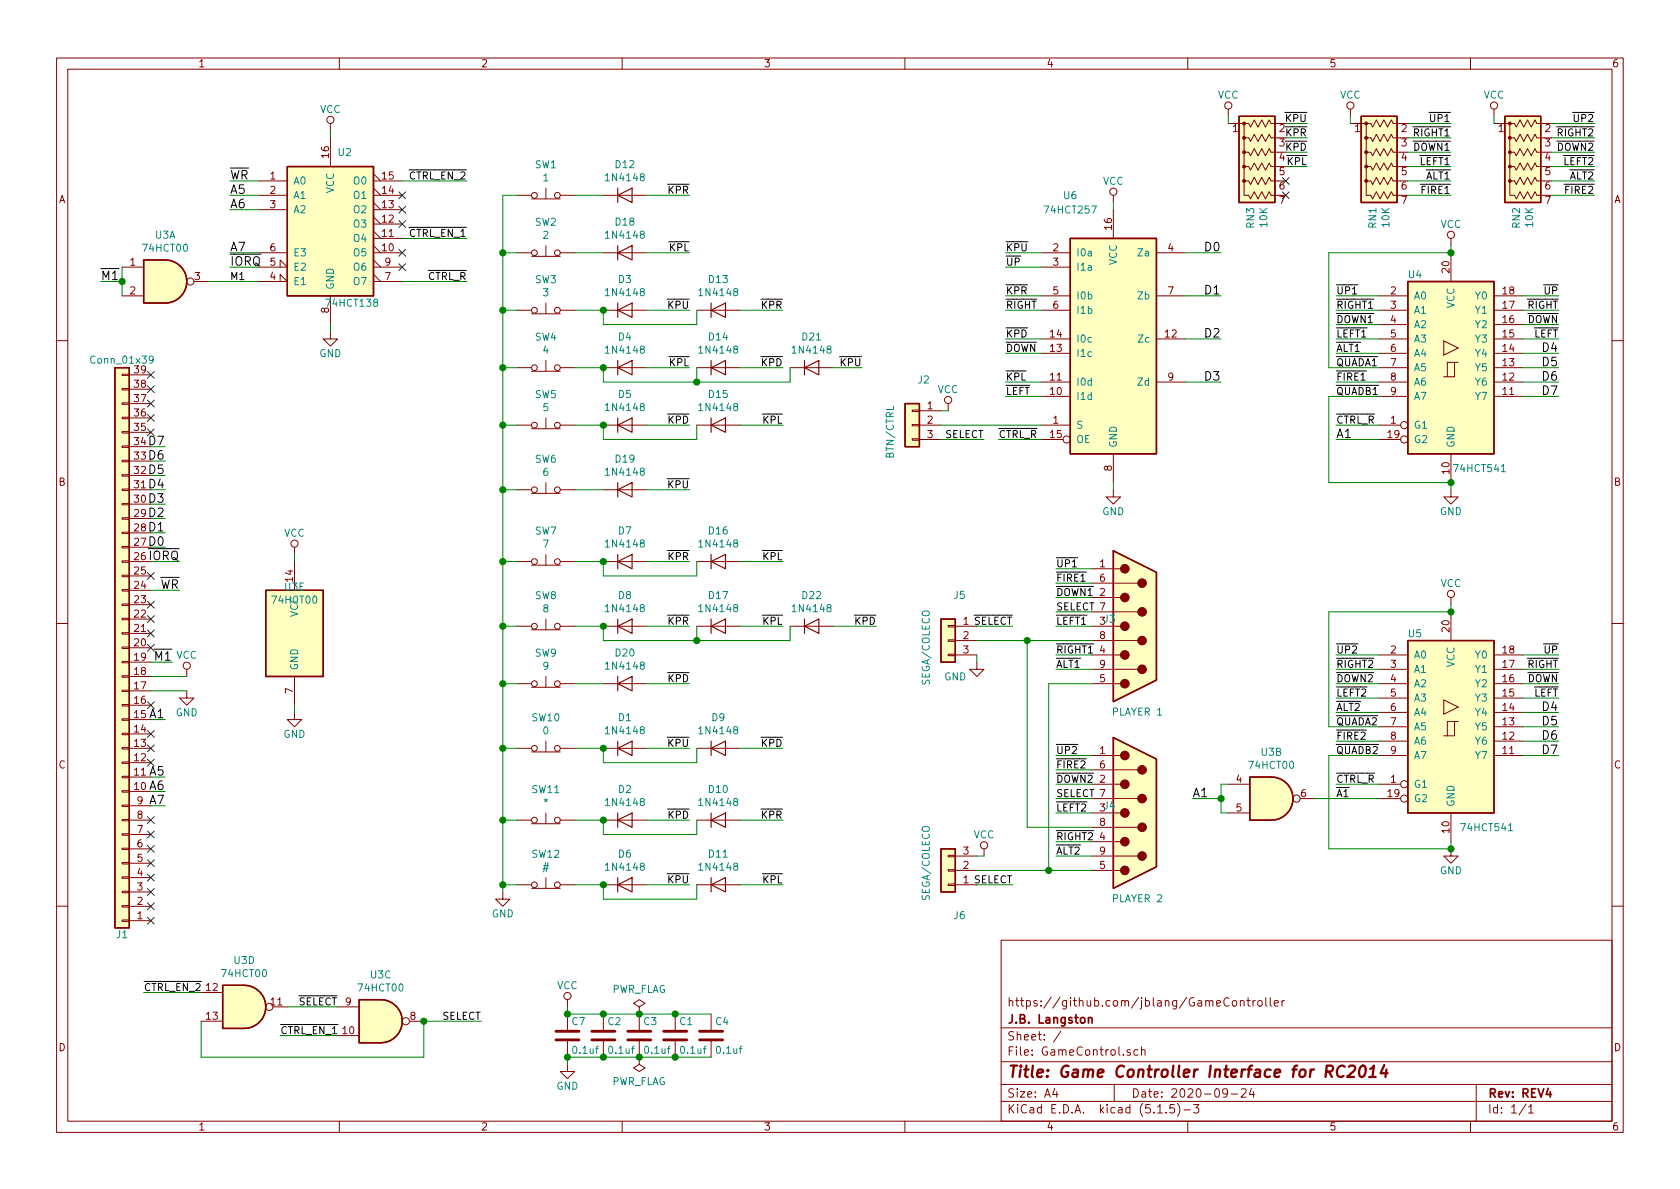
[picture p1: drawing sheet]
<svg xmlns="http://www.w3.org/2000/svg" width="297mm" height="210mm" viewBox="0 0 297 210" stroke-linecap="round" stroke-linejoin="round" font-family="sans-serif">
<g fill="none" stroke="#840000" stroke-width=".18">
<path d="M10 10.3h277v189.9h-277zM12 12.2h273v186.1h-273zM60 10.3v1.9M110 10.3v1.9M160 10.3v1.9M210 10.3v1.9M217.2 19.3v1.3M238.8 19.3v1.3M260 10.3v1.9M264.2 19.3v1.3M45.7 34.5h5.1M45.7 32h5.1"/>
<path d="M45.7 37.1h5.1M58.4 21.8v1.3M58.4 24.4v5.1M66 34.5h5.1M66 32h5.1M66 39.6h5.1M66 38.3l1.3 1.3M66 37.1h5.1M66 35.8l1.3 1.3M66 33.3l1.3 1.2M66 30.7l1.3 1.3M91.4 34.5h2.6"/>
<path d="M94 35.2h5.1M96.5 33.3v1.9M99.1 34.5h2.5M106.7 34.5h7.6M196.8 34.5v1.3M196.8 37.1v5.1M217.2 21.8h2.5M226.1 21.8h-1.4l-.3-.6-.7 1.3-.6-1.3-.7 1.3-.6-1.3-.7 1.3-.3-.7h-.8v2.6M226.1 24.4h-1.4l-.3-.7-.7 1.3-.6-1.3-.7 1.3-.6-1.3-.7 1.3-.3-.6h-.8v2.5M226.1 26.9h-1.4l-.3-.6-.7 1.3-.6-1.3-.7 1.3-.6-1.3-.7 1.3-.3-.7h-.8v2.6M226.1 29.5h-1.4l-.3-.7-.7 1.3-.6-1.3-.7 1.3-.6-1.3-.7 1.3-.3-.6h-.8v2.5M226.1 32h-1.4l-.3-.6-.7 1.2-.6-1.2-.7 1.2-.6-1.2-.7 1.2-.3-.6h-.8v2.5h.8l.3 .7 .7-1.3 .6 1.3 .7-1.3 .6 1.3 .7-1.3 .3 .6h1.4"/>
<path d="M238.8 21.8h2.5M247.6 21.8h-1.3l-.3-.6-.7 1.3-.6-1.3-.7 1.3-.6-1.3-.7 1.3-.3-.7h-.8v2.6M247.6 24.4h-1.3l-.3-.7-.7 1.3-.6-1.3-.7 1.3-.6-1.3-.7 1.3-.3-.6h-.8v2.5M247.6 26.9h-1.3l-.3-.6-.7 1.3-.6-1.3-.7 1.3-.6-1.3-.7 1.3-.3-.7h-.8v2.6M247.6 29.5h-1.3l-.3-.7-.7 1.3-.6-1.3-.7 1.3-.6-1.3-.7 1.3-.3-.6h-.8v2.5M247.6 32h-1.3l-.3-.6-.7 1.2-.6-1.2-.7 1.2-.6-1.2-.7 1.2-.3-.6h-.8v2.5h.8l.3 .7 .7-1.3 .6 1.3 .7-1.3 .6 1.3 .7-1.3 .3 .6h1.3M264.2 21.8h2.5M273 21.8h-1.3l-.3-.6-.7 1.3-.6-1.3-.7 1.3-.6-1.3-.7 1.3-.3-.7h-.8v2.6M273 24.4h-1.3l-.3-.7-.7 1.3-.6-1.3-.7 1.3-.6-1.3-.7 1.3-.3-.6h-.8v2.5M273 26.9h-1.3l-.3-.6-.7 1.3-.6-1.3-.7 1.3-.6-1.3-.7 1.3-.3-.7h-.8v2.6M273 29.5h-1.3l-.3-.7-.7 1.3-.6-1.3-.7 1.3-.6-1.3-.7 1.3-.3-.6h-.8v2.5M273 32h-1.3l-.3-.6-.7 1.2-.6-1.2-.7 1.2-.6-1.2-.7 1.2-.3-.6h-.8v2.5h.8l.3 .7 .7-1.3 .6 1.3 .7-1.3 .6 1.3 .7-1.3 .3 .6h1.3"/>
<path d="M21.6 47.2h3.8M21.6 52.3h3.8M34.3 49.8h2.5M45.7 49.8h5.1l-1.3-1.3v1.3M45.7 47.2h5.1l-1.3-1.2v1.2M45.7 44.7h5.1M58.4 58.7v1.2h1.3l-1.3 1.3-1.3-1.3h1.3M58.4 52.3v5.1M66 44.7h5.1M66 47.2h5.1M66 49.8h5.1M66 43.4l1.3 1.3"/>
<path d="M66 42.2h5.1M66 40.9l1.3 1.3M66 48.5l1.3 1.3M66 46l1.3 1.2M91.4 54.9h2.6M91.4 44.7h2.6M94 55.5h5.1M94 45.3h5.1M96.5 43.4v1.9M96.5 53.6v1.9M99.1 54.9h2.5M99.1 44.7h2.5"/>
<path d="M106.7 54.9h7.6M106.7 44.7h7.6M123.2 54.9h7.6M184.1 54.9h5.1M184.1 44.7h5.1M184.1 59.9h5.1M184.1 47.2h5.1M184.1 52.3h5.1M204.5 44.7h5M204.5 59.9h5M204.5 52.3h5M243.8 54.9h5.1"/>
<path d="M243.8 59.9h5.1M243.8 52.3h5.1M243.8 57.4h5.1M256.5 42.2v1.2M256.5 44.7v5.1M264.2 54.9h5M264.2 59.9h5M264.2 52.3h5M264.2 57.4h5M10 60.2h2M21.6 78.9h1.3v.2h-1.3zM21.6 76.3h1.3v.3h-1.3z"/>
<path d="M21.6 73.8h1.3v.2h-1.3zM21.6 71.2h1.3v.3h-1.3zM21.6 68.7h1.3v.3h-1.3zM21.6 66.2h1.3v.2h-1.3zM22.9 79h3.8M22.9 76.4h3.8M22.9 73.9h3.8M22.9 71.4h3.8M22.9 68.8h3.8M22.9 66.3h3.8M91.4 75.2h2.6M91.4 65h2.6"/>
<path d="M94 65.7h5.1M94 75.8h5.1M96.5 63.7v2M96.5 73.9v1.9M99.1 75.2h2.5M99.1 65h2.5M106.7 75.2h7.6M106.7 65h7.6M123.2 75.2h7.6M123.2 65h7.6M139.7 65h7.6M161.3 77.6h1.3v.2h-1.3z"/>
<path d="M161.3 72.5h1.3v.3h-1.3zM161.3 75.1h1.3v.2h-1.3zM162.6 72.6h3.8M162.6 75.2h3.8M162.6 77.7h3.8M167.6 71.4v1.2M184.1 75.2h5.1M184.1 77.7h3.9M184.1 70.1h5.1M184.1 67.6h5.1M184.1 62.5h5.1M204.5 67.6h5"/>
<path d="M243.8 75.2h3.8M243.8 77.7h3.8M243.8 65h5.1M243.8 70.1h5.1M243.8 67.6h5.1M243.8 62.5h5.1M255.3 60.3l2.5 1.2-2.5 1.3zM257.2 64.1h-1.3v2.5M257.8 64.1h-.6v2.5h-1.9M264.2 65h5M264.2 70.1h5M264.2 67.6h5"/>
<path d="M264.2 62.5h5M285 60.2h2M21.6 86.5h1.3v.2h-1.3zM21.6 83.9h1.3v.3h-1.3zM21.6 81.4h1.3v.3h-1.3zM21.6 99.2h1.3v.2h-1.3zM21.6 96.6h1.3v.3h-1.3zM21.6 94.1h1.3v.3h-1.3zM21.6 91.6h1.3v.2h-1.3zM21.6 89h1.3v.3h-1.3zM22.9 86.6h3.8M22.9 99.3h3.8"/>
<path d="M22.9 96.8h3.8M22.9 94.2h3.8M22.9 91.7h3.8M22.9 89.1h3.8M22.9 84.1h3.8M22.9 81.5h3.8M52.1 96.8v1.2M52.1 99.3v5.1M91.4 86.6h2.6M91.4 99.3h2.6M94 87.2h5.1M94 99.9h5.1"/>
<path d="M96.5 85.3v1.9M96.5 98v1.9M99.1 86.6h2.5M99.1 99.3h2.5M106.7 86.6h7.6M106.7 99.3h7.6M123.2 99.3h7.6M196.8 86.6v1.3h1.3l-1.3 1.2-1.2-1.2h1.2M196.8 80.3v5M256.5 86.6v1.3h1.3l-1.3 1.2-1.2-1.2h1.2M256.5 80.3v5M10 110.3h2"/>
<path d="M21.6 109.3h1.3v.3h-1.3zM21.6 106.8h1.3v.3h-1.3zM21.6 104.3h1.3v.2h-1.3zM21.6 101.7h1.3v.3h-1.3zM21.6 111.9h1.3v.2h-1.3zM21.6 117h1.3v.2h-1.3zM21.6 119.5h1.3v.3h-1.3zM21.6 114.4h1.3v.3h-1.3zM22.9 119.6h3.8M22.9 117.1h3.8M22.9 114.5h3.8M22.9 112h3.8"/>
<path d="M22.9 109.5h3.8M22.9 106.9h3.8M22.9 104.4h3.8M22.9 101.8h3.8M33 118.4v1.2M52.1 119.6v5.1M91.4 110.7h2.6M94 111.4h5.1M96.5 109.5v1.9M96.5 119.6v1.9M99.1 110.7h2.5M106.7 110.7h7.6"/>
<path d="M123.2 110.7h7.6M139.7 110.7h7.6M167.6 115.7h1.3v.2h-1.3zM167.6 110.6h1.3v.3h-1.3zM167.6 113.2h1.3v.2h-1.3zM168.9 110.7h3.8M168.9 113.3h3.8M168.9 115.8h3.8M172.7 117.1v1.3h-1.3l1.3 1.2 1.3-1.2h-1.3M193 110.7h5.1M193 100.6h5.1M193 103.1h8.2"/>
<path d="M193 105.7h5.1M193 108.2h8.2M193 113.3h8.2M193 115.8h5.1M193 118.4h8.2M243.8 115.8h5.1M243.8 118.4h5.1M256.5 105.7v1.2M256.5 108.2v5.1M264.2 115.8h5M264.2 118.4h5M285 110.3h2"/>
<path d="M21.6 139.8h1.3v.3h-1.3zM21.6 122h1.3v.3h-1.3zM21.6 124.6h1.3v.2h-1.3zM21.6 127.1h1.3v.3h-1.3zM21.6 129.7h1.3v.2h-1.3zM21.6 132.2h1.3v.3h-1.3zM21.6 134.7h1.3v.3h-1.3zM21.6 137.3h1.3v.2h-1.3zM22.9 132.3h3.8M22.9 139.9h3.8M22.9 137.4h3.8M22.9 134.9h3.8"/>
<path d="M22.9 129.8h3.8M22.9 127.2h3.8M22.9 124.7h3.8M22.9 122.2h3.8M33 122.2v1.2h1.3l-1.3 1.3-1.3-1.3h1.3M52.1 126v1.2h1.2l-1.2 1.3-1.3-1.3h1.3M91.4 120.9h2.6M91.4 132.3h2.6M94 121.5h5.1M94 133h5.1M96.5 131.1v1.9M99.1 120.9h2.5"/>
<path d="M99.1 132.3h2.5M106.7 120.9h7.6M106.7 132.3h7.6M123.2 132.3h7.6M193 120.9h5.1M193 138.7h5.1M193 133.6h5.1M193 136.1h8.2M217.2 138.7h3.8M243.8 120.9h5.1M243.8 138.7h3.8M243.8 133.6h5.1"/>
<path d="M243.8 131.1h5.1M243.8 128.5h5.1M243.8 126h5.1M243.8 123.4h5.1M255.3 123.8l2.5 1.2-2.5 1.3zM257.2 127.6h-1.3v2.5M257.8 127.6h-.6v2.5h-1.9M264.2 120.9h5M264.2 133.6h5M264.2 131.1h5M264.2 128.5h5M264.2 126h5"/>
<path d="M264.2 123.4h5M21.6 142.4h1.3v.2h-1.3zM21.6 144.9h1.3v.3h-1.3zM21.6 147.4h1.3v.3h-1.3zM21.6 150h1.3v.2h-1.3zM21.6 152.5h1.3v.3h-1.3zM21.6 155.1h1.3v.2h-1.3zM21.6 157.6h1.3v.3h-1.3zM22.9 145h3.8M22.9 157.7h3.8M22.9 155.2h3.8M22.9 152.6h3.8"/>
<path d="M22.9 150.1h3.8M22.9 147.6h3.8M22.9 142.5h3.8M88.9 157.7v1.3h1.3l-1.3 1.3-1.3-1.3h1.3M91.4 156.5h2.6M91.4 145h2.6M94 157.1h5.1M94 145.7h5.1M96.5 143.8v1.9M96.5 155.2v1.9M99.1 156.5h2.5M99.1 145h2.5"/>
<path d="M106.7 156.5h7.6M106.7 145h7.6M123.2 156.5h7.6M123.2 145h7.6M167.6 151.3h1.3v.2h-1.3zM167.6 156.3h1.3v.3h-1.3zM167.6 153.8h1.3v.2h-1.3zM168.9 156.5h3.8M168.9 153.9h3.8M168.9 151.4h3.8M174 150.1v1.3M193 153.9h5.1"/>
<path d="M193 151.4h8.2M193 141.2h8.2M193 143.8h5.1M193 146.3h8.2M193 148.8h5.1M217.2 143.8h3.8M229.9 141.2h2.5M243.8 141.2h3.8M256.5 150.1v1.3h1.3l-1.3 1.2-1.2-1.2h1.2M256.5 143.8v5M10 160.2h2M21.6 160.1h1.3v.3h-1.3z"/>
<path d="M21.6 162.7h1.3v.2h-1.3zM22.9 162.8h3.8M22.9 160.3h3.8M35.6 175.5h3.8M48.3 178h2.5M59.7 178h3.8M100.3 176.8v1.2M100.3 179.3v2.8M106.7 179.3v2.8M113 178l1-.6-1-.6-1 .6 1 .6v1.3M113 179.3h.1M113 179.3v2.8"/>
<path d="M119.4 179.3v2.8M125.7 179.3v2.8M177 166.3h108v32h-108zM217.3 176.6a.7 .7 0 0 0-.9 .2 .7 .7 0 0 0 .1 .9 .55 .55 0 0 0 .8 .1M218 177.1l.2-.2 .4 .2 .1 .5-.2 .2-.3 .1-.2-.1zM219.3 177.1l.1-.1a.37 .37 0 0 1 .6 .1v.8M219.3 176.9v1M220.4 176.9h.6M220.7 176.4v1.3l.3 .2M221.5 176.9v1M221.9 176.9l-.3 .2-.1 .1M222.5 177.1l.2-.2 .4 .2 .1 .5-.2 .2-.3 .1-.2-.1z"/>
<path d="M223.8 176.4v1.3l.2 .2M224.6 176.4v1.3l.2 .2M225.3 177.4l.7-.1v-.3l-.5-.1-.2 .2 .1 .7h.6M226.7 176.9v1M227.1 176.9l-.3 .1-.1 .2M285 160.2h2M35.6 180.6h3.8M59.7 183.1h3.8M60 198.3v1.9M72.4 180.6h2.5M100.3 188.2v1.3h1.3l-1.3 1.2-1.2-1.2h1.2M100.3 184.1v2.8"/>
<path d="M106.7 184.1v2.8M110 198.3v1.9M113 186.9v1.3l1 .6-1 .7-1-.7 1-.6M113 186.9h.1M113 184.1v2.8M119.4 184.1v2.8M125.7 184.1v2.8M160 198.3v1.9M177 194.8h108M177 191.8h108M177 187.8h108M177 181.8h108"/>
<path d="M186.5 192.5l-.4 1h1M186.8 193v1M187.6 182.3l-1.3 2M197 191.8v3M199.8 185.7l-.3-.1-.2 .2v.2l.5 .2v.3h-.5M201.2 185.7l-.4-.1-.3 .3 .1 .6h.6M201.8 185.7l.3-.1 .3 .1 .1 .9M201.8 185.1v1.5M204.7 196.8h.8M206.2 196.7v.1M207.6 195.3h-.7l-.1 .7 .2-.1 .5 .1 .2 .2-.1 .5-.2 .1-.6-.1M208.2 195.1a1.71 1.71 0 0 1 0 2.3"/>
<path d="M209.3 196.3h1.2M210 198.3v1.9M211 195.3h1l-.5 .6 .4 .1v.7l-.2 .1-.7-.1M217 193.2l-.1 .2a.48 .48 0 0 1-.6-.1v-.6a.48 .48 0 0 1 .6-.1l.1 .1a1.19 1.19 0 0 1-.2 1.2l-.5 .1M217.7 193.5h1.1M219.5 192.7l.2-.2h.3l.3 .2v.3v.2l-.9 .8h.9M221.3 192.5l-.4 1h.9M221.6 193v1M260 198.3v1.9M261 191.8v6.5M269.8 195.2l-1.2 2M270.3 195.8l.4-.5v1.5"/>
<path d="M270.3 196.8h.8"/>
<circle cx="217.2" cy="18.7" r=".63"/>
<circle cx="238.8" cy="18.7" r=".63"/>
<circle cx="264.2" cy="18.7" r=".63"/>
<circle cx="58.4" cy="21.2" r=".63"/>
<circle cx="94.5" cy="34.5" r=".51"/>
<circle cx="98.6" cy="34.5" r=".51"/>
<circle cx="196.8" cy="33.9" r=".63"/>
<circle cx="33.7" cy="49.8" r=".63"/>
<circle cx="94.5" cy="44.7" r=".51"/>
<circle cx="94.5" cy="54.9" r=".51"/>
<circle cx="98.6" cy="54.9" r=".51"/>
<circle cx="98.6" cy="44.7" r=".51"/>
<circle cx="256.5" cy="41.5" r=".63"/>
<circle cx="94.5" cy="75.2" r=".51"/>
<circle cx="94.5" cy="65" r=".51"/>
<circle cx="98.6" cy="75.2" r=".51"/>
<circle cx="98.6" cy="65" r=".51"/>
<circle cx="167.6" cy="70.7" r=".63"/>
<circle cx="188.6" cy="77.7" r=".63"/>
<circle cx="248.3" cy="77.7" r=".63"/>
<circle cx="248.3" cy="75.2" r=".63"/>
<circle cx="52.1" cy="96.1" r=".63"/>
<circle cx="94.5" cy="86.6" r=".51"/>
<circle cx="94.5" cy="99.3" r=".51"/>
<circle cx="98.6" cy="86.6" r=".51"/>
<circle cx="98.6" cy="99.3" r=".51"/>
<circle cx="33" cy="117.7" r=".63"/>
<circle cx="94.5" cy="110.7" r=".51"/>
<circle cx="98.6" cy="110.7" r=".51"/>
<circle cx="256.5" cy="105" r=".63"/>
<circle cx="94.5" cy="120.9" r=".51"/>
<circle cx="94.5" cy="132.3" r=".51"/>
<circle cx="98.6" cy="120.9" r=".51"/>
<circle cx="98.6" cy="132.3" r=".51"/>
<circle cx="248.3" cy="138.7" r=".63"/>
<circle cx="94.5" cy="156.5" r=".51"/>
<circle cx="94.5" cy="145" r=".51"/>
<circle cx="98.6" cy="145" r=".51"/>
<circle cx="98.6" cy="156.5" r=".51"/>
<circle cx="174" cy="149.5" r=".63"/>
<circle cx="229.2" cy="141.2" r=".63"/>
<circle cx="248.3" cy="141.2" r=".63"/>
<circle cx="47.6" cy="178" r=".63"/>
<circle cx="100.3" cy="176.1" r=".63"/>
<circle cx="71.8" cy="180.6" r=".63"/>
</g>
<path d="M192.5 179.9v1M192.5 180.1l.2-.2 .3 .1 .1 .9M273.7 192.5l-.3 1h.9" fill="none" stroke="#840000" stroke-width=".3"/>
<path d="M237.7 188.6a.88 .88 0 0 0-1 0 .88 .88 0 0 0-.3 1 .7 .7 0 0 0 .3 .8 .7 .7 0 0 0 .8-.1M238.5 188.6l.3-.2h.5l.2 .2 .1 .4-.1 .3-1.3 1.1h1.2M240.6 188.6a.44 .44 0 0 1 .5-.2 .44 .44 0 0 1 .3 .4 1.15 1.15 0 0 1-.7 1.6l-.2-.1a1.5 1.5 0 0 1 .1-1.7zM242.1 190.4h1.1M242.3 189l.6-.6-.2 2M244.8 188.3l-.7 1.5h1.2M245.1 189.1l-.1 1.3" fill="none" stroke="#840000" stroke-width=".41"/>
<g fill="none" stroke="#840000" stroke-width=".2">
<path d="M109.2 34.5l2.6-1.2v2.5zM109.2 33.3v2.5M109.2 44.7l2.6-1.3v2.6zM109.2 54.9l2.6-1.3v2.5zM109.2 43.4v2.6M109.2 53.6v2.5M125.7 54.9l2.6-1.3v2.5zM125.7 53.6v2.5M109.2 65l2.6-1.3v2.6zM109.2 75.2l2.6-1.3v2.5zM109.2 63.7v2.6M109.2 73.9v2.5"/>
<path d="M125.7 75.2l2.6-1.3v2.5zM125.7 65l2.6-1.3v2.6zM125.7 63.7v2.6M125.7 73.9v2.5M142.2 65l2.6-1.3v2.6zM142.2 63.7v2.6M109.2 86.6l2.6-1.3v2.6zM109.2 99.3l2.6-1.3v2.6zM109.2 85.3v2.6M109.2 98v2.6M125.7 99.3l2.6-1.3v2.6zM125.7 98v2.6"/>
<path d="M109.2 110.7l2.6-1.2v2.5zM109.2 109.5v2.5M109.2 119.6v2.6M125.7 110.7l2.6-1.2v2.5zM125.7 109.5v2.5M142.2 110.7l2.6-1.2v2.5zM142.2 109.5v2.5M109.2 120.9l2.6-1.3v2.6zM109.2 132.3l2.6-1.2v2.5zM109.2 131.1v2.5M125.7 132.3l2.6-1.2v2.5zM125.7 131.1v2.5"/>
<path d="M109.2 156.5l2.6-1.3v2.5zM109.2 145l2.6-1.2v2.5zM109.2 143.8v2.5M109.2 155.2v2.5M125.7 156.5l2.6-1.3v2.5zM125.7 145l2.6-1.2v2.5zM125.7 143.8v2.5M125.7 155.2v2.5"/>
</g>
<g fill="#ffffc2" stroke="#ffffc2" stroke-width=".18">
<path d="M160 71.4h2.6v7.6h-2.6z"/>
<path d="M266.1 20.6h6.3v15.2h-6.3z"/>
<path d="M240.7 20.6h6.3v15.2h-6.3z"/>
<path d="M189.2 42.2h15.3v38.1h-15.3z"/>
<path d="M219.1 20.6h6.3v15.2h-6.3z"/>
<path d="M43.2 174.2a3.8 3.8 0 0 1 3.8 3.8 3.8 3.8 0 0 1-3.8 3.9z"/>
<path d="M39.4 174.2h3.8v7.7h-3.8z"/>
<path d="M47 104.4h10.1v15.2h-10.1z"/>
<path d="M248.9 49.8h15.3v30.5h-15.3z"/>
<path d="M166.4 150.1h2.5v7.6h-2.5z"/>
<path d="M20.3 65h2.6v99.1h-2.6z"/>
<path d="M196.8 97.4l7.7 3.8v19.1l-7.7 3.8z"/>
<path d="M166.4 109.5h2.5v7.6h-2.5z"/>
<path d="M248.9 113.3h15.3v30.5h-15.3z"/>
<path d="M67.3 176.8a3.8 3.8 0 0 1 3.8 3.8 3.8 3.8 0 0 1-3.8 3.8z"/>
<path d="M63.5 176.8h3.8v7.6h-3.8z"/>
<path d="M29.2 46a3.8 3.8 0 0 1 3.8 3.8 3.8 3.8 0 0 1-3.8 3.8z"/>
<path d="M25.4 46h3.8v7.6h-3.8z"/>
<path d="M224.8 137.4a3.8 3.8 0 0 1 3.8 3.8 3.8 3.8 0 0 1-3.8 3.8z"/>
<path d="M221 137.4h3.8v7.6h-3.8z"/>
<path d="M196.8 130.4l7.7 3.8v19.1l-7.7 3.8z"/>
<path d="M50.8 29.5h15.2v22.8h-15.2z"/>
</g>
<g fill="none" stroke="#840000" stroke-width=".25">
<path d="M50.8 29.5h15.2v22.8h-15.2zM219.1 20.6h6.3v15.2h-6.3zM240.7 20.6h6.3v15.2h-6.3zM266.1 20.6h6.3v15.2h-6.3zM25.4 46h3.8a3.8 3.8 0 0 1 3.8 3.8 3.8 3.8 0 0 1-3.8 3.8h-3.8zM189.2 42.2h15.3v38.1h-15.3zM248.9 49.8h15.3v30.5h-15.3zM20.3 65h2.6v99.1h-2.6zM160 71.4h2.6v7.6h-2.6zM196.8 97.4l7.7 3.8v19.1l-7.7 3.8zM47 104.4h10.1v15.2h-10.1zM166.4 109.5h2.5v7.6h-2.5z"/>
<path d="M248.9 113.3h15.3v30.5h-15.3zM196.8 130.4l7.7 3.8v19.1l-7.7 3.8zM221 137.4h3.8a3.8 3.8 0 0 1 3.8 3.8 3.8 3.8 0 0 1-3.8 3.8h-3.8zM166.4 150.1h2.5v7.6h-2.5zM39.4 174.2h3.8a3.8 3.8 0 0 1 3.8 3.8 3.8 3.8 0 0 1-3.8 3.9h-3.8zM63.5 176.8h3.8a3.8 3.8 0 0 1 3.8 3.8 3.8 3.8 0 0 1-3.8 3.8h-3.8z"/>
</g>
<path d="M98.3 183.9h4.1M98.3 182.4h4.1M104.6 183.9h4.1M104.6 182.4h4.1M111 183.9h4.1M111 182.4h4.1M117.3 183.9h4.1M117.3 182.4h4.1M123.7 183.9h4.1M123.7 182.4h4.1" fill="none" stroke="#840000" stroke-width=".51"/>
<g fill="#840000" stroke="#840000" stroke-width=".18">
<circle cx="267" cy="21.8" r=".25"/>
<circle cx="267" cy="24.4" r=".25"/>
<circle cx="267" cy="26.9" r=".25"/>
<circle cx="267" cy="29.5" r=".25"/>
<circle cx="267" cy="32" r=".25"/>
<circle cx="241.6" cy="21.8" r=".25"/>
<circle cx="241.6" cy="24.4" r=".25"/>
<circle cx="241.6" cy="26.9" r=".25"/>
<circle cx="241.6" cy="29.5" r=".25"/>
<circle cx="241.6" cy="32" r=".25"/>
<circle cx="220" cy="21.8" r=".25"/>
<circle cx="220" cy="24.4" r=".25"/>
<circle cx="220" cy="26.9" r=".25"/>
<circle cx="220" cy="29.5" r=".25"/>
<circle cx="220" cy="32" r=".25"/>
<circle cx="198.9" cy="100.6" r=".76"/>
<circle cx="198.9" cy="105.7" r=".76"/>
<circle cx="198.9" cy="110.7" r=".76"/>
<circle cx="198.9" cy="115.8" r=".76"/>
<circle cx="198.9" cy="120.9" r=".76"/>
<circle cx="201.9" cy="103.1" r=".76"/>
<circle cx="201.9" cy="108.2" r=".76"/>
<circle cx="201.9" cy="113.3" r=".76"/>
<circle cx="201.9" cy="118.4" r=".76"/>
<circle cx="198.9" cy="133.6" r=".76"/>
<circle cx="198.9" cy="138.7" r=".76"/>
<circle cx="198.9" cy="143.8" r=".76"/>
<circle cx="198.9" cy="148.8" r=".76"/>
<circle cx="198.9" cy="153.9" r=".76"/>
<circle cx="201.9" cy="136.1" r=".76"/>
<circle cx="201.9" cy="141.2" r=".76"/>
<circle cx="201.9" cy="146.3" r=".76"/>
<circle cx="201.9" cy="151.4" r=".76"/>
</g>
<path d="M27.1 63.5l-.3 .2h-.2l-.2-.2v-.4l.2-.1h.2l.3 .2a.97 .97 0 0 1-.3 1h-.3" fill="none" stroke="#008484" stroke-width=".18"/>
<g fill="none" stroke="#008400" stroke-width=".18">
<path d="M40.6 34.5h5.1M40.6 32h5.1M40.6 37.1h5.1M58.4 23.1v1.3M71.1 32h11.4M91.4 34.5h-2.5v123.2M101.6 34.5h5.1M114.3 34.5h7.6M196.8 35.8v1.3M217.2 20.6v1.2M227.3 21.8h3.8M227.3 29.5h3.8"/>
<path d="M227.3 26.9h3.8M227.3 24.4h3.8M238.8 20.6v1.2M248.9 21.8h7.6M248.9 29.5h7.6M248.9 26.9h7.6M248.9 24.4h7.6M248.9 34.5h7.6M248.9 32h7.6M264.2 20.6v1.2M274.3 21.8h7.6M274.3 29.5h7.6"/>
<path d="M274.3 26.9h7.6M274.3 24.4h7.6M274.3 34.5h7.6M274.3 32h7.6M17.8 49.8h3.8M21.6 47.2v5.1M36.8 49.8h8.9M40.6 44.7h5.1M40.6 47.2h5.1M58.4 57.4v1.3M71.1 49.8h11.4M71.1 42.2h11.4"/>
<path d="M88.9 44.7h2.5M88.9 54.9h2.5M101.6 54.9h5.1v2.5h16.5v-2.5M101.6 44.7h5.1M114.3 44.7h7.6M114.3 54.9h7.6M130.8 54.9h7.6M177.8 44.7h6.3M177.8 52.3h6.3M177.8 54.9h6.3M177.8 59.9h6.3M177.8 47.2h6.3"/>
<path d="M209.5 44.7h6.4M209.5 52.3h6.4M209.5 59.9h6.4M236.2 57.4h7.6M236.2 52.3h7.6M236.2 54.9h7.6M236.2 59.9h7.6M256.5 43.4v1.3h-21.6v20.3h8.9M269.2 57.4h6.4M269.2 52.3h6.4M269.2 54.9h6.4M269.2 59.9h6.4"/>
<path d="M88.9 65h2.5M88.9 75.2h2.5M101.6 65h5.1v2.6h33v-2.6M101.6 75.2h5.1v2.5h16.5v-2.5M114.3 65h7.6M114.3 75.2h7.6M123.2 65v2.6M130.8 65h7.6M130.8 75.2h7.6M147.3 65h5.1M166.4 75.2h17.7M166.4 77.7h7.6"/>
<path d="M166.4 72.6h1.2M176.5 77.7h7.6M177.8 62.5h6.3M177.8 67.6h6.3M177.8 70.1h6.3M209.5 67.6h6.4M236.2 62.5h7.6M236.2 67.6h7.6M236.2 75.2h7.6M236.2 77.7h7.6M243.8 70.1h-8.9v15.2h21.6v1.3M269.2 62.5h6.4"/>
<path d="M269.2 65h6.4M269.2 67.6h6.4M269.2 70.1h6.4M26.7 99.3h5M52.1 98v1.3M88.9 99.3h2.5M88.9 86.6h2.5M101.6 99.3h5.1v2.5h16.5v-2.5M101.6 86.6h5.1M114.3 99.3h7.6M114.3 86.6h7.6M130.8 99.3h7.6"/>
<path d="M196.8 85.3v1.3M26.7 117.1h3.8M26.7 104.4h5M26.7 119.6h6.3M88.9 110.7h2.5M101.6 110.7h5.1v2.6h33v-2.6M114.3 110.7h7.6M123.2 110.7v2.6M130.8 110.7h7.6M147.3 110.7h7.6M172.7 113.3h20.3M172.7 115.8v1.3"/>
<path d="M172.7 110.7h6.4M181.6 113.3v33h11.4M186.7 108.2h6.3M186.7 115.8h6.3M186.7 118.4h6.3M186.7 110.7h6.3M186.7 100.6h6.3M186.7 103.1h6.3M186.7 105.7h6.3M236.2 115.8h7.6M236.2 118.4h7.6M256.5 106.9v1.3h-21.6v20.3h8.9"/>
<path d="M269.2 115.8h6.4M269.2 118.4h6.4M26.7 122.2h6.3M52.1 124.7v1.3M88.9 132.3h2.5M88.9 120.9h2.5M101.6 132.3h5.1v2.6h16.5v-2.6M101.6 120.9h5.1M114.3 132.3h7.6M114.3 120.9h7.6M130.8 132.3h7.6M186.7 133.6h6.3"/>
<path d="M186.7 138.7h6.3M186.7 136.1h6.3M193 120.9h-7.6v33M217.2 138.7h-1.3v5.1h1.3M236.2 126h7.6M236.2 120.9h7.6M236.2 131.1h7.6M236.2 123.4h7.6M236.2 138.7h7.6M243.8 133.6h-8.9v16.5h21.6v-1.3M269.2 126h6.4M269.2 128.5h6.4"/>
<path d="M269.2 120.9h6.4M269.2 131.1h6.4M269.2 133.6h6.4M269.2 123.4h6.4M88.9 156.5h2.5M88.9 145h2.5M101.6 145h5.1v2.6h16.5v-2.6M101.6 156.5h5.1v2.5h16.5v-2.5M114.3 156.5h7.6M114.3 145h7.6M130.8 156.5h7.6M130.8 145h7.6"/>
<path d="M172.7 156.5h6.4M172.7 153.9h20.3M172.7 151.4h1.3M186.7 141.2h6.3M186.7 151.4h6.3M186.7 143.8h6.3M186.7 148.8h6.3M210.8 141.2h5.1M232.4 141.2h11.4M25.4 175.5h10.2M50.8 178h8.9M100.3 178v1.3h25.4"/>
<path d="M35.6 180.6v6.3h39.3v-6.3h10.2M49.5 183.1h10.2M125.7 186.9h-25.4v1.3"/>
</g>
<path d="M238.9 50.4h1.2M240.4 65.6h1.2M189.4 98.6h1.2M190.9 101.2h1.2" fill="none" stroke="#000" stroke-width=".18"/>
<g fill="#008400" stroke="#008400" stroke-width=".25">
<circle cx="256.5" cy="108.2" r=".51"/>
<circle cx="256.5" cy="150.1" r=".51"/>
<circle cx="256.5" cy="44.7" r=".51"/>
<circle cx="88.9" cy="120.9" r=".51"/>
<circle cx="88.9" cy="132.3" r=".51"/>
<circle cx="113" cy="186.9" r=".51"/>
<circle cx="185.4" cy="153.9" r=".51"/>
<circle cx="181.6" cy="113.3" r=".51"/>
<circle cx="256.5" cy="85.3" r=".51"/>
<circle cx="106.7" cy="110.7" r=".51"/>
<circle cx="100.3" cy="186.9" r=".51"/>
<circle cx="100.3" cy="179.3" r=".51"/>
<circle cx="106.7" cy="179.3" r=".51"/>
<circle cx="106.7" cy="186.9" r=".51"/>
<circle cx="123.2" cy="67.6" r=".51"/>
<circle cx="106.7" cy="75.2" r=".51"/>
<circle cx="106.7" cy="65" r=".51"/>
<circle cx="106.7" cy="54.9" r=".51"/>
<circle cx="88.9" cy="65" r=".51"/>
<circle cx="123.2" cy="113.3" r=".51"/>
<circle cx="119.4" cy="179.3" r=".51"/>
<circle cx="106.7" cy="156.5" r=".51"/>
<circle cx="119.4" cy="186.9" r=".51"/>
<circle cx="88.9" cy="44.7" r=".51"/>
<circle cx="88.9" cy="99.3" r=".51"/>
<circle cx="106.7" cy="145" r=".51"/>
<circle cx="88.9" cy="86.6" r=".51"/>
<circle cx="106.7" cy="99.3" r=".51"/>
<circle cx="88.9" cy="75.2" r=".51"/>
<circle cx="21.6" cy="49.8" r=".51"/>
<circle cx="74.9" cy="180.6" r=".51"/>
<circle cx="113" cy="179.3" r=".51"/>
<circle cx="88.9" cy="54.9" r=".51"/>
<circle cx="215.9" cy="141.2" r=".51"/>
<circle cx="106.7" cy="132.3" r=".51"/>
<circle cx="88.9" cy="110.7" r=".51"/>
<circle cx="88.9" cy="145" r=".51"/>
<circle cx="88.9" cy="156.5" r=".51"/>
</g>
<g fill="none" stroke="#000084" stroke-width=".18">
<path d="M70.5 39l1.2 1.2M70.5 36.5l1.2 1.2M70.5 33.9l1.2 1.2M71.7 39l-1.2 1.2M71.7 36.5l-1.2 1.2M71.7 33.9l-1.2 1.2M226.7 33.9l1.2 1.2M226.7 31.4l1.2 1.2M227.9 33.9l-1.2 1.2M227.9 31.4l-1.2 1.2M70.5 46.6l1.2 1.2M70.5 44.1l1.2 1.2"/>
<path d="M71.7 46.6l-1.2 1.2M71.7 44.1l-1.2 1.2M26.1 65.7l1.2 1.2M26.1 75.8l1.2 1.3M26.1 73.3l1.2 1.2M26.1 70.8l1.2 1.2M26.1 68.2l1.2 1.2M27.3 65.7l-1.2 1.2M27.3 75.8l-1.2 1.3M27.3 73.3l-1.2 1.2M27.3 70.8l-1.2 1.2M27.3 68.2l-1.2 1.2"/>
<path d="M26.1 106.3l1.2 1.2M26.1 108.9l1.2 1.2M26.1 101.2l1.2 1.3M26.1 113.9l1.2 1.3M26.1 111.4l1.2 1.2M27.3 106.3l-1.2 1.2M27.3 108.9l-1.2 1.2M27.3 101.2l-1.2 1.3M27.3 113.9l-1.2 1.3M27.3 111.4l-1.2 1.2M26.1 131.7l1.2 1.2M26.1 129.2l1.2 1.2"/>
<path d="M26.1 124.1l1.2 1.2M26.1 134.3l1.2 1.2M27.3 131.7l-1.2 1.2M27.3 129.2l-1.2 1.2M27.3 124.1l-1.2 1.2M27.3 134.3l-1.2 1.2M26.1 159.7l1.2 1.2M26.1 157.1l1.2 1.2M26.1 154.6l1.2 1.2M26.1 152l1.2 1.3M26.1 144.4l1.2 1.2M26.1 147l1.2 1.2"/>
<path d="M26.1 149.5l1.2 1.2M27.3 159.7l-1.2 1.2M27.3 157.1l-1.2 1.2M27.3 154.6l-1.2 1.2M27.3 152l-1.2 1.3M27.3 144.4l-1.2 1.2M27.3 147l-1.2 1.2M27.3 149.5l-1.2 1.2M26.1 162.2l1.2 1.2M27.3 162.2l-1.2 1.2"/>
</g>
<text font-size="2.8" fill="#840000" x="178" y="190.5">Title: Game Controller Interface for RC2014</text>
<g font-size="2.1">
<text x="40.6" y="31.7">WR</text>
<text x="40.6" y="34.3">A5</text>
<text x="40.6" y="36.8">A6</text>
<text x="40.6" y="47">IORQ</text>
<text x="40.6" y="44.4">A7</text>
<text x="213.2" y="44.4">D0</text>
<text x="17.8" y="49.5">M1</text>
<text x="213.2" y="52.1">D1</text>
<text x="213.2" y="59.7">D2</text>
<text x="272.9" y="62.2">D4</text>
<text x="272.9" y="64.8">D5</text>
<text x="213.2" y="67.3">D3</text>
<text x="272.9" y="67.3">D6</text>
<text x="272.9" y="69.8">D7</text>
<text x="236.2" y="77.5">A1</text>
<text x="26.5" y="83.8">D5</text>
<text x="26.5" y="81.3">D6</text>
<text x="26.5" y="78.7">D7</text>
<text x="26.5" y="86.4">D4</text>
<text x="26.5" y="88.9">D3</text>
<text x="26.5" y="91.4">D2</text>
<text x="26.5" y="94">D1</text>
<text x="26.3" y="99.1">IORQ</text>
<text x="26.5" y="96.5">D0</text>
<text x="28.2" y="104.1">WR</text>
<text x="27.5" y="116.8">M1</text>
<text x="272.9" y="125.7">D4</text>
<text x="26.5" y="127">A1</text>
<text x="272.9" y="128.3">D5</text>
<text x="272.9" y="130.8">D6</text>
<text x="26.5" y="137.2">A5</text>
<text x="272.9" y="133.3">D7</text>
<text x="26.5" y="142.2">A7</text>
<text x="26.5" y="139.7">A6</text>
<text x="210.8" y="141">A1</text>
</g>
<g font-size="2.1" fill="#840000">
<text x="178" y="178">https://github.com/jblang/GameController</text>
<text x="178" y="184">Sheet: /</text>
<text x="178" y="181">J.B. Langston</text>
<text x="178" y="186.7">File: GameControl.sch</text>
<text x="178" y="196.9">KiCad E.D.A. kicad (5.1.5)-3</text>
<text x="178" y="194.1">Size: A4</text>
<text x="200" y="194.1">Date: 2020-09-24</text>
<text x="263" y="194.1">Rev: REV4</text>
<text x="263" y="196.9">Id: 1/1</text>
</g>
<g font-size="1.8" fill="#840000">
<text x="35" y="11.9">1</text>
<text x="85" y="11.9">2</text>
<text x="135" y="11.9">3</text>
<text x="185" y="11.9">4</text>
<text x="235" y="11.9">5</text>
<text x="285" y="11.9">6</text>
<text x="218" y="23.4">1</text>
<text x="226.2" y="23.4">2</text>
<text x="239.5" y="23.4">1</text>
<text x="247.8" y="23.4">2</text>
<text x="264.9" y="23.4">1</text>
<text x="273.2" y="23.4">2</text>
<text x="58.2" y="27.9" transform="rotate(-90 58.2 27.9)">16</text>
<text x="226.2" y="25.9">3</text>
<text x="226.2" y="28.4">4</text>
<text x="247.8" y="25.9">3</text>
<text x="247.8" y="28.4">4</text>
<text x="273.2" y="25.9">3</text>
<text x="273.2" y="28.4">4</text>
<text x="10.4" y="35.9">A</text>
<text x="47.8" y="31.7">1</text>
<text x="47.8" y="34.3">2</text>
<text x="67.6" y="34.3">14</text>
<text x="67.6" y="31.7">15</text>
<text x="226.2" y="31">5</text>
<text x="226.2" y="33.5">6</text>
<text x="247.8" y="31">5</text>
<text x="247.8" y="33.5">6</text>
<text x="273.2" y="31">5</text>
<text x="273.2" y="33.5">6</text>
<text x="285.4" y="35.9">A</text>
<text x="47.8" y="36.8">3</text>
<text x="67.6" y="41.9">11</text>
<text x="67.6" y="39.4">12</text>
<text x="67.6" y="36.8">13</text>
<text x="196.6" y="40.6" transform="rotate(-90 196.6 40.6)">16</text>
<text x="226.2" y="36.1">7</text>
<text x="247.8" y="36.1">7</text>
<text x="273.2" y="36.1">7</text>
<text x="23" y="47">1</text>
<text x="47.8" y="47">5</text>
<text x="47.8" y="44.4">6</text>
<text x="67.6" y="44.4">10</text>
<text x="68.1" y="47">9</text>
<text x="186.2" y="44.4">2</text>
<text x="186.2" y="47">3</text>
<text x="206.5" y="44.4">4</text>
<text x="23" y="52.1">2</text>
<text x="34.4" y="49.5">3</text>
<text x="47.8" y="49.5">4</text>
<text x="68.1" y="49.5">7</text>
<text x="186.2" y="52.1">5</text>
<text x="206.5" y="52.1">7</text>
<text x="245.9" y="52.1">2</text>
<text x="256.3" y="48.2" transform="rotate(-90 256.3 48.2)">20</text>
<text x="265.7" y="52.1">18</text>
<text x="58.2" y="55.3" transform="rotate(-90 58.2 55.3)">8</text>
<text x="185.7" y="59.7">14</text>
<text x="186.2" y="54.6">6</text>
<text x="206" y="59.7">12</text>
<text x="245.9" y="54.6">3</text>
<text x="245.9" y="57.1">4</text>
<text x="245.9" y="59.7">5</text>
<text x="265.7" y="59.7">15</text>
<text x="265.7" y="57.1">16</text>
<text x="265.7" y="54.6">17</text>
<text x="185.7" y="62.2">13</text>
<text x="245.9" y="62.2">6</text>
<text x="245.9" y="64.8">7</text>
<text x="265.7" y="64.8">13</text>
<text x="265.7" y="62.2">14</text>
<text x="23.8" y="71.1">37</text>
<text x="23.8" y="68.6">38</text>
<text x="23.8" y="66">39</text>
<text x="185.7" y="69.8">10</text>
<text x="185.7" y="67.3">11</text>
<text x="206.5" y="67.3">9</text>
<text x="245.9" y="67.3">8</text>
<text x="245.9" y="69.8">9</text>
<text x="265.7" y="69.8">11</text>
<text x="265.7" y="67.3">12</text>
<text x="23.8" y="76.2">35</text>
<text x="23.8" y="73.7">36</text>
<text x="164" y="72.4">1</text>
<text x="164" y="74.9">2</text>
<text x="164" y="77.5">3</text>
<text x="185.7" y="77.5">15</text>
<text x="186.2" y="74.9">1</text>
<text x="245.4" y="77.5">19</text>
<text x="245.9" y="74.9">1</text>
<text x="23.8" y="83.8">32</text>
<text x="23.8" y="81.3">33</text>
<text x="23.8" y="78.7">34</text>
<text x="196.6" y="83.3" transform="rotate(-90 196.6 83.3)">8</text>
<text x="256.3" y="83.8" transform="rotate(-90 256.3 83.8)">10</text>
<text x="10.4" y="85.9">B</text>
<text x="23.8" y="88.9">30</text>
<text x="23.8" y="86.4">31</text>
<text x="285.4" y="85.9">B</text>
<text x="23.8" y="94">28</text>
<text x="23.8" y="91.4">29</text>
<text x="23.8" y="101.6">25</text>
<text x="23.8" y="99.1">26</text>
<text x="23.8" y="96.5">27</text>
<text x="194.5" y="100.3">1</text>
<text x="23.8" y="106.7">23</text>
<text x="23.8" y="104.1">24</text>
<text x="51.8" y="102.8" transform="rotate(-90 51.8 102.8)">14</text>
<text x="194.5" y="105.4">2</text>
<text x="194.5" y="102.9">6</text>
<text x="23.8" y="111.8">21</text>
<text x="23.8" y="109.2">22</text>
<text x="170.3" y="113">2</text>
<text x="194.5" y="113">8</text>
<text x="256.3" y="111.7" transform="rotate(-90 256.3 111.7)">20</text>
<text x="23.8" y="119.4">18</text>
<text x="23.8" y="116.8">19</text>
<text x="23.8" y="114.3">20</text>
<text x="170.3" y="115.6">3</text>
<text x="194.5" y="115.6">4</text>
<text x="194.5" y="118.1">9</text>
<text x="245.9" y="115.6">2</text>
<text x="245.9" y="118.1">3</text>
<text x="265.7" y="118.1">17</text>
<text x="265.7" y="115.6">18</text>
<text x="23.8" y="124.5">16</text>
<text x="23.8" y="121.9">17</text>
<text x="51.8" y="122.7" transform="rotate(-90 51.8 122.7)">7</text>
<text x="194.5" y="120.6">5</text>
<text x="245.9" y="120.6">4</text>
<text x="245.9" y="123.2">5</text>
<text x="245.9" y="125.7">6</text>
<text x="265.7" y="125.7">14</text>
<text x="265.7" y="123.2">15</text>
<text x="265.7" y="120.6">16</text>
<text x="23.8" y="129.5">14</text>
<text x="23.8" y="127">15</text>
<text x="245.9" y="128.3">7</text>
<text x="245.9" y="130.8">8</text>
<text x="265.7" y="130.8">12</text>
<text x="265.7" y="128.3">13</text>
<text x="10.4" y="135.9">C</text>
<text x="23.8" y="137.2">11</text>
<text x="23.8" y="134.6">12</text>
<text x="23.8" y="132.1">13</text>
<text x="194.5" y="133.3">1</text>
<text x="194.5" y="135.9">6</text>
<text x="245.9" y="133.3">9</text>
<text x="265.7" y="133.3">11</text>
<text x="285.4" y="135.9">C</text>
<text x="23.8" y="139.7">10</text>
<text x="24.3" y="142.2">9</text>
<text x="194.5" y="138.4">2</text>
<text x="218.6" y="138.4">4</text>
<text x="218.6" y="143.5">5</text>
<text x="230" y="141">6</text>
<text x="245.4" y="141">19</text>
<text x="245.9" y="138.4">1</text>
<text x="24.3" y="149.9">6</text>
<text x="24.3" y="147.3">7</text>
<text x="24.3" y="144.8">8</text>
<text x="194.5" y="148.6">4</text>
<text x="194.5" y="146">8</text>
<text x="256.3" y="147.3" transform="rotate(-90 256.3 147.3)">10</text>
<text x="24.3" y="154.9">4</text>
<text x="24.3" y="152.4">5</text>
<text x="170.3" y="153.7">2</text>
<text x="170.3" y="151.1">3</text>
<text x="194.5" y="153.7">5</text>
<text x="194.5" y="151.1">9</text>
<text x="24.3" y="160">2</text>
<text x="24.3" y="157.5">3</text>
<text x="24.3" y="162.6">1</text>
<text x="36.5" y="175.3">12</text>
<text x="47.9" y="177.8">11</text>
<text x="61.1" y="177.8">9</text>
<text x="10.4" y="185.9">D</text>
<text x="36.5" y="180.3">13</text>
<text x="60.6" y="182.9">10</text>
<text x="72.5" y="180.3">8</text>
<text x="285.4" y="185.9">D</text>
<text x="35" y="199.9">1</text>
<text x="85" y="199.9">2</text>
<text x="135" y="199.9">3</text>
<text x="185" y="199.9">4</text>
<text x="235" y="199.9">5</text>
<text x="285" y="199.9">6</text>
</g>
<g font-size="1.8" fill="#008484">
<text x="215.3" y="17.4">VCC</text>
<text x="236.9" y="17.4">VCC</text>
<text x="262.3" y="17.4">VCC</text>
<text x="56.6" y="20">VCC</text>
<text x="59.8" y="27.6">U2</text>
<text x="94.6" y="29.8">SW1</text>
<text x="108.9" y="29.7">D12</text>
<text x="51.8" y="32.6">A0</text>
<text x="51.8" y="35.2">A1</text>
<text x="59.1" y="34.2" transform="rotate(-90 59.1 34.2)">VCC</text>
<text x="62.7" y="35.2">O1</text>
<text x="62.7" y="32.6">O0</text>
<text x="96" y="32.1">1</text>
<text x="107.4" y="32">1N4148</text>
<text x="188.1" y="35.2">U6</text>
<text x="195" y="32.7">VCC</text>
<text x="51.8" y="37.7">A2</text>
<text x="62.7" y="40.3">O3</text>
<text x="62.7" y="37.7">O2</text>
<text x="94.6" y="39.9">SW2</text>
<text x="108.9" y="39.9">D18</text>
<text x="185" y="37.8">74HCT257</text>
<text x="221.8" y="40.3" transform="rotate(-90 221.8 40.3)">RN3</text>
<text x="224.1" y="40.1" transform="rotate(-90 224.1 40.1)">10K</text>
<text x="243.4" y="40.3" transform="rotate(-90 243.4 40.3)">RN1</text>
<text x="245.7" y="40.1" transform="rotate(-90 245.7 40.1)">10K</text>
<text x="254.7" y="40.3">VCC</text>
<text x="268.8" y="40.3" transform="rotate(-90 268.8 40.3)">RN2</text>
<text x="271.1" y="40.1" transform="rotate(-90 271.1 40.1)">10K</text>
<text x="25.4" y="44.5">74HCT00</text>
<text x="27.5" y="42.2">U3A</text>
<text x="51.8" y="47.9">E2</text>
<text x="51.8" y="45.3">E3</text>
<text x="62.7" y="45.3">O5</text>
<text x="62.7" y="42.8">O4</text>
<text x="62.7" y="47.9">O6</text>
<text x="96" y="42.2">2</text>
<text x="107.4" y="42.2">1N4148</text>
<text x="190.2" y="45.3">I0a</text>
<text x="190.2" y="47.9">I1a</text>
<text x="197.5" y="46.9" transform="rotate(-90 197.5 46.9)">VCC</text>
<text x="201.4" y="45.3">Za</text>
<text x="51.8" y="50.4">E1</text>
<text x="59.1" y="51.3" transform="rotate(-90 59.1 51.3)">GND</text>
<text x="62.7" y="50.4">O7</text>
<text x="94.6" y="50.1">SW3</text>
<text x="96" y="52.4">3</text>
<text x="107.4" y="52.4">1N4148</text>
<text x="109.4" y="50.1">D3</text>
<text x="123.9" y="52.4">1N4148</text>
<text x="125.4" y="50.1">D13</text>
<text x="190.2" y="53">I0b</text>
<text x="201.3" y="53">Zb</text>
<text x="249.1" y="49.2">U4</text>
<text x="249.9" y="53">A0</text>
<text x="261" y="53">Y0</text>
<text x="58" y="54.2">74HCT138</text>
<text x="190.2" y="55.5">I1b</text>
<text x="249.9" y="55.5">A1</text>
<text x="249.9" y="58">A2</text>
<text x="257.2" y="54.5" transform="rotate(-90 257.2 54.5)">VCC</text>
<text x="261" y="58">Y2</text>
<text x="261" y="55.5">Y1</text>
<text x="16.4" y="64.3">Conn_01x39</text>
<text x="56.5" y="63.2">GND</text>
<text x="94.6" y="60.2">SW4</text>
<text x="96" y="62.6">4</text>
<text x="107.4" y="62.5">1N4148</text>
<text x="109.4" y="60.2">D4</text>
<text x="123.9" y="62.5">1N4148</text>
<text x="125.4" y="60.2">D14</text>
<text x="140.4" y="62.5">1N4148</text>
<text x="141.9" y="60.2">D21</text>
<text x="190.2" y="63.1">I1c</text>
<text x="190.2" y="60.6">I0c</text>
<text x="201.4" y="60.6">Zc</text>
<text x="249.9" y="60.6">A3</text>
<text x="249.9" y="63.1">A4</text>
<text x="249.9" y="65.7">A5</text>
<text x="261" y="65.7">Y5</text>
<text x="261" y="63.1">Y4</text>
<text x="261" y="60.6">Y3</text>
<text x="94.6" y="70.4">SW5</text>
<text x="109.4" y="70.4">D5</text>
<text x="125.4" y="70.4">D15</text>
<text x="162.4" y="67.8">J2</text>
<text x="165.8" y="69.5">VCC</text>
<text x="190.2" y="70.7">I1d</text>
<text x="190.2" y="68.2">I0d</text>
<text x="201.3" y="68.2">Zd</text>
<text x="249.9" y="68.2">A6</text>
<text x="249.9" y="70.7">A7</text>
<text x="261" y="70.7">Y7</text>
<text x="261" y="68.2">Y6</text>
<text x="96" y="72.7">5</text>
<text x="107.4" y="72.7">1N4148</text>
<text x="123.9" y="72.7">1N4148</text>
<text x="190.2" y="75.8">S</text>
<text x="249.9" y="75.8">G1</text>
<text x="94.6" y="81.8">SW6</text>
<text x="108.9" y="81.8">D19</text>
<text x="158" y="80.8" transform="rotate(-90 158 80.8)">BTN/CTRL</text>
<text x="190.2" y="78.4">OE</text>
<text x="197.5" y="79.2" transform="rotate(-90 197.5 79.2)">GND</text>
<text x="249.9" y="78.4">G2</text>
<text x="257.2" y="79.2" transform="rotate(-90 257.2 79.2)">GND</text>
<text x="257.4" y="83.5">74HCT541</text>
<text x="96" y="84.1">6</text>
<text x="107.4" y="84.1">1N4148</text>
<text x="50.2" y="94.9">VCC</text>
<text x="94.6" y="94.5">SW7</text>
<text x="109.4" y="94.5">D7</text>
<text x="125.4" y="94.5">D16</text>
<text x="194.9" y="91.1">GND</text>
<text x="254.6" y="91.1">GND</text>
<text x="96" y="96.8">7</text>
<text x="107.4" y="96.8">1N4148</text>
<text x="123.9" y="96.8">1N4148</text>
<text x="48.3" y="106.8">74HCT00</text>
<text x="50.4" y="104.4">U3E</text>
<text x="94.6" y="106">SW8</text>
<text x="109.4" y="105.9">D8</text>
<text x="125.4" y="105.9">D17</text>
<text x="141.9" y="105.9">D22</text>
<text x="168.7" y="105.9">J5</text>
<text x="254.7" y="103.8">VCC</text>
<text x="52.7" y="109.1" transform="rotate(-90 52.7 109.1)">VCC</text>
<text x="96" y="108.3">8</text>
<text x="107.4" y="108.2">1N4148</text>
<text x="123.9" y="108.2">1N4148</text>
<text x="140.4" y="108.2">1N4148</text>
<text x="194.5" y="110.5">3J3</text>
<text x="249.1" y="112.7">U5</text>
<text x="31.2" y="116.5">VCC</text>
<text x="52.7" y="118.6" transform="rotate(-90 52.7 118.6)">GND</text>
<text x="94.6" y="116.1">SW9</text>
<text x="96" y="118.4">9</text>
<text x="107.4" y="118.4">1N4148</text>
<text x="108.9" y="116.1">D20</text>
<text x="249.9" y="116.5">A0</text>
<text x="249.9" y="119">A1</text>
<text x="257.2" y="118" transform="rotate(-90 257.2 118)">VCC</text>
<text x="261" y="119">Y1</text>
<text x="261" y="116.5">Y0</text>
<text x="164.4" y="121.1" transform="rotate(-90 164.4 121.1)">SEGA/COLECO</text>
<text x="167" y="120.3">GND</text>
<text x="249.9" y="121.5">A2</text>
<text x="249.9" y="124.1">A3</text>
<text x="261" y="124.1">Y3</text>
<text x="261" y="121.5">Y2</text>
<text x="31.1" y="126.7">GND</text>
<text x="50.1" y="130.5">GND</text>
<text x="94.1" y="127.6">SW10</text>
<text x="96" y="129.9">0</text>
<text x="107.4" y="129.8">1N4148</text>
<text x="109.4" y="127.5">D1</text>
<text x="123.9" y="129.8">1N4148</text>
<text x="125.9" y="127.5">D9</text>
<text x="196.8" y="126.5">PLAYER 1</text>
<text x="249.9" y="126.6">A4</text>
<text x="249.9" y="129.2">A5</text>
<text x="249.9" y="131.7">A6</text>
<text x="261" y="131.7">Y6</text>
<text x="261" y="129.2">Y5</text>
<text x="261" y="126.6">Y4</text>
<text x="221" y="136">74HCT00</text>
<text x="223" y="133.6">U3B</text>
<text x="249.9" y="134.2">A7</text>
<text x="261" y="134.2">Y7</text>
<text x="94.1" y="140.3">SW11</text>
<text x="96.2" y="142.6">*</text>
<text x="107.4" y="142.5">1N4148</text>
<text x="109.4" y="140.2">D2</text>
<text x="123.9" y="142.5">1N4148</text>
<text x="125.4" y="140.2">D10</text>
<text x="194.5" y="143.5">3J4</text>
<text x="249.9" y="139.3">G1</text>
<text x="249.9" y="141.9">G2</text>
<text x="257.2" y="142.7" transform="rotate(-90 257.2 142.7)">GND</text>
<text x="172.1" y="148.3">VCC</text>
<text x="258.6" y="147">74HCT541</text>
<text x="94.1" y="151.7">SW12</text>
<text x="96" y="154">#</text>
<text x="107.4" y="154">1N4148</text>
<text x="109.4" y="151.7">D6</text>
<text x="123.9" y="154">1N4148</text>
<text x="125.4" y="151.7">D11</text>
<text x="254.6" y="154.6">GND</text>
<text x="164.4" y="159.2" transform="rotate(-90 164.4 159.2)">SEGA/COLECO</text>
<text x="196.8" y="159.6">PLAYER 2</text>
<text x="20.6" y="165.9">J1</text>
<text x="86.9" y="162.2">GND</text>
<text x="168.7" y="162.5">J6</text>
<text x="39.4" y="172.8">74HCT00</text>
<text x="41.4" y="170.5">U3D</text>
<text x="65.6" y="173">U3C</text>
<text x="63.5" y="175.3">74HCT00</text>
<text x="98.5" y="174.9">VCC</text>
<text x="108.1" y="175.6">PWR_FLAG</text>
<text x="101.2" y="181.3">C7</text>
<text x="107.5" y="181.3">C2</text>
<text x="113.9" y="181.3">C3</text>
<text x="120.2" y="181.3">C1</text>
<text x="126.6" y="181.3">C4</text>
<text x="101.4" y="186.4">0.1uf</text>
<text x="107.8" y="186.4">0.1uf</text>
<text x="108.1" y="191.9">PWR_FLAG</text>
<text x="114.1" y="186.4">0.1uf</text>
<text x="120.5" y="186.4">0.1uf</text>
<text x="126.8" y="186.4">0.1uf</text>
<text x="98.4" y="192.7">GND</text>
</g>
<g font-size="1.8">
<text x="227.4" y="21.6">KPU</text>
<text x="253.1" y="21.6">UP1</text>
<text x="278.5" y="21.6">UP2</text>
<text x="227.4" y="24.1">KPR</text>
<text x="227.4" y="26.7">KPD</text>
<text x="227.6" y="29.2">KPL</text>
<text x="250" y="26.7">DOWN1</text>
<text x="250.1" y="24.1">RIGHT1</text>
<text x="251.1" y="29.2">LEFT1</text>
<text x="275.4" y="26.7">DOWN2</text>
<text x="275.5" y="24.1">RIGHT2</text>
<text x="276.5" y="29.2">LEFT2</text>
<text x="72.4" y="31.7">CTRL_EN_2</text>
<text x="118.2" y="34.3">KPR</text>
<text x="251.5" y="34.3">FIRE1</text>
<text x="252.1" y="31.7">ALT1</text>
<text x="276.9" y="34.3">FIRE2</text>
<text x="277.5" y="31.7">ALT2</text>
<text x="72.4" y="41.9">CTRL_EN_1</text>
<text x="118.4" y="44.4">KPL</text>
<text x="177.8" y="47">UP</text>
<text x="177.8" y="44.4">KPU</text>
<text x="40.6" y="49.5">M1</text>
<text x="75.6" y="49.5">CTRL_R</text>
<text x="177.8" y="52.1">KPR</text>
<text x="236.2" y="52.1">UP1</text>
<text x="273.1" y="52.1">UP</text>
<text x="118.2" y="54.6">KPU</text>
<text x="134.7" y="54.6">KPR</text>
<text x="177.8" y="54.6">RIGHT</text>
<text x="177.8" y="59.7">KPD</text>
<text x="236.2" y="54.6">RIGHT1</text>
<text x="236.2" y="57.1">DOWN1</text>
<text x="236.2" y="59.7">LEFT1</text>
<text x="270" y="57.1">DOWN</text>
<text x="270.1" y="54.6">RIGHT</text>
<text x="271.2" y="59.7">LEFT</text>
<text x="118.4" y="64.8">KPL</text>
<text x="134.7" y="64.8">KPD</text>
<text x="148.7" y="64.8">KPU</text>
<text x="177.8" y="62.2">DOWN</text>
<text x="236.2" y="64.8">QUADA1</text>
<text x="236.2" y="62.2">ALT1</text>
<text x="177.8" y="69.8">LEFT</text>
<text x="177.8" y="67.3">KPL</text>
<text x="236.2" y="67.3">FIRE1</text>
<text x="236.4" y="69.8">QUADB1</text>
<text x="118.2" y="74.9">KPD</text>
<text x="134.9" y="74.9">KPL</text>
<text x="167" y="77.5">SELECT</text>
<text x="176.5" y="77.5">CTRL_R</text>
<text x="236.2" y="74.9">CTRL_R</text>
<text x="118.2" y="86.4">KPU</text>
<text x="118.2" y="99.1">KPR</text>
<text x="134.9" y="99.1">KPL</text>
<text x="186.7" y="100.3">UP1</text>
<text x="186.7" y="107.9">SELECT 7</text>
<text x="186.7" y="102.9">FIRE1</text>
<text x="186.7" y="105.4">DOWN1</text>
<text x="118.2" y="110.5">KPR</text>
<text x="134.9" y="110.5">KPL</text>
<text x="151.2" y="110.5">KPD</text>
<text x="170.3" y="110.5">1 SELECT</text>
<text x="186.7" y="110.5">LEFT1</text>
<text x="186.7" y="118.1">ALT1</text>
<text x="186.7" y="115.6">RIGHT1</text>
<text x="236.2" y="115.6">UP2</text>
<text x="236.2" y="118.1">RIGHT2</text>
<text x="270.1" y="118.1">RIGHT</text>
<text x="273.1" y="115.6">UP</text>
<text x="118.2" y="120.6">KPD</text>
<text x="236.2" y="120.6">DOWN2</text>
<text x="236.2" y="123.2">LEFT2</text>
<text x="236.2" y="125.7">ALT2</text>
<text x="270" y="120.6">DOWN</text>
<text x="271.2" y="123.2">LEFT</text>
<text x="236.2" y="130.8">FIRE2</text>
<text x="236.2" y="128.3">QUADA2</text>
<text x="118.2" y="132.1">KPU</text>
<text x="134.7" y="132.1">KPD</text>
<text x="186.7" y="135.9">FIRE2</text>
<text x="186.7" y="133.3">UP2</text>
<text x="236.4" y="133.3">QUADB2</text>
<text x="186.7" y="141">SELECT 7</text>
<text x="186.7" y="143.5">LEFT2</text>
<text x="186.7" y="138.4">DOWN2</text>
<text x="236.2" y="141">A1</text>
<text x="236.2" y="138.4">CTRL_R</text>
<text x="118.2" y="144.8">KPD</text>
<text x="134.7" y="144.8">KPR</text>
<text x="186.7" y="148.6">RIGHT2</text>
<text x="186.7" y="151.1">ALT2</text>
<text x="118.2" y="156.2">KPU</text>
<text x="134.9" y="156.2">KPL</text>
<text x="170.3" y="156.2">1 SELECT</text>
<text x="25.4" y="175.3">CTRL_EN_2</text>
<text x="52.7" y="177.8">SELECT</text>
<text x="49.5" y="182.9">CTRL_EN_1</text>
<text x="78.1" y="180.3">SELECT</text>
</g>
</svg>
